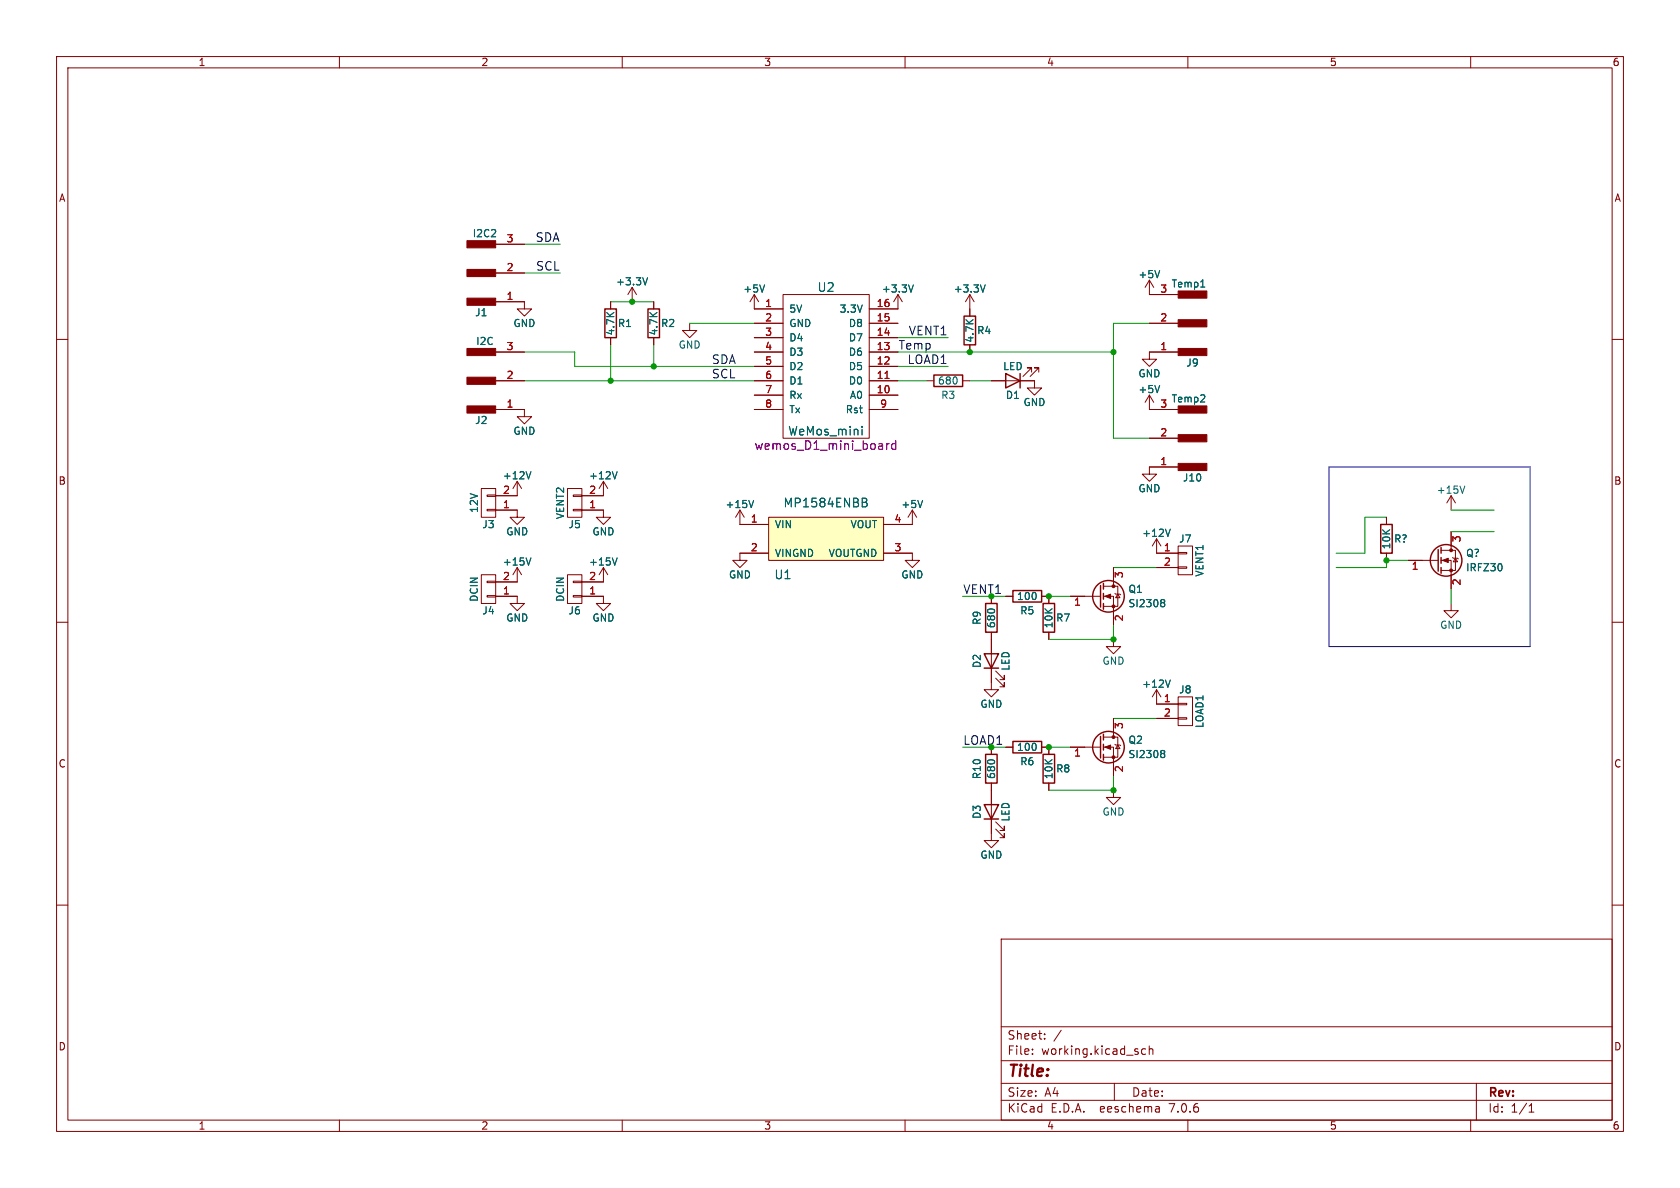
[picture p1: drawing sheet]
<svg xmlns="http://www.w3.org/2000/svg" width="297mm" height="210mm" viewBox="0 0 297 210" stroke-linecap="round" stroke-linejoin="round" font-family="sans-serif">
<g fill="none" stroke="#840000" stroke-width=".18">
<path d="M10 10h277v190h-277zM12 12h273v186h-273zM60 10v2M110 10v2M160 10v2M210 10v2M260 10v2M10 60h2M82.5 54h.1M87.6 53.3h5.1v1.3h1.3l-1.3 1.3-1.3-1.3h1.3M87.6 48.3h5.1M87.6 43.2h5.1"/>
<path d="M107.9 53.3v1.3M107.9 59.7v1.3M111.8 50.8l-.8 1.3M111.8 50.8v2.5M111.8 50.8l.7 1.3M115.6 53.3v1.3M115.6 59.7v1.3M121.9 57.2v1.2h1.3l-1.3 1.3-1.3-1.3h1.3M133.3 57.2h5.1M133.3 52.1v2.5h5.1M133.3 59.7h5.1M133.3 52.1l-.7 1.2"/>
<path d="M133.3 52.1l.8 1.2M138.4 52.1h15.3v25.4h-15.3zM153.7 57.2h5M153.7 59.7h5M158.7 52.1l-.7 1.2M158.7 52.1v2.5h-5M158.7 52.1l.8 1.2M171.4 52.1l-.7 1.2M171.4 52.1v3.8M171.4 52.1l.8 1.2M203.2 57.2h5.1M203.2 49.5v2.6h5.1"/>
<path d="M203.2 49.5l-.8 1.3M203.2 49.5l.8 1.3M285 60h2M82.5 73h.1M87.6 72.4h5.1v1.3h1.3l-1.3 1.2-1.3-1.2h1.3M87.6 67.3h5.1M87.6 62.2h5.1M133.3 67.3h5.1M133.3 62.2h5.1M133.3 69.9h5.1M133.3 64.8h5.1M133.3 72.4h5.1"/>
<path d="M153.7 67.3h5M153.7 62.2h5M153.7 69.9h5M153.7 64.8h5M153.7 72.4h5M163.8 67.3h1.3M170.2 67.3h1.2M171.4 61v1.2M175.3 67.3h7.6v1.3h1.2l-1.2 1.3-1.3-1.3h1.3M182.4 65.8v-.8h-.8h.8l-1.6 1.5M183.6 65.8v-.8h-.7h.7l-1.5 1.5M203.2 69.9v2.5h5.1"/>
<path d="M203.2 77.5h5.1M203.2 69.9l-.8 1.2M203.2 69.9l.8 1.2M208.3 62.2h-5.1v1.3h1.3l-1.3 1.3-1.3-1.3h1.3M213.4 62.9h.1M85.1 86.4h2.5v5h-2.5zM86.1 87.5h1.5v.3h-1.5zM86.1 90h1.5v.3h-1.5zM87.6 90.2h3.8v1.2h1.3l-1.3 1.3-1.2-1.3h1.2M91.4 85.1v2.5h-3.8M91.4 85.1l-.7 1.3M91.4 85.1l.8 1.3"/>
<path d="M100.3 86.4h2.6v5h-2.6zM101.3 87.5h1.6v.3h-1.6zM101.3 90h1.6v.3h-1.6zM102.9 90.2h3.8v1.2h1.2l-1.2 1.3-1.3-1.3h1.3M106.7 85.1v2.5h-3.8M106.7 85.1l-.8 1.3M106.7 85.1l.7 1.3M130.8 90.2l-.8 1.2M130.8 90.2v2.5h5.1M130.8 90.2l.8 1.2M135.9 91.4h20.3v7.7h-20.3zM135.9 97.8h-5.1v1.3h1.3l-1.3 1.2-1.3-1.2h1.3"/>
<path d="M156.2 97.8h5.1v1.3h1.3l-1.3 1.2-1.3-1.2h1.3M161.3 90.2v2.5h-5.1M161.3 90.2l-.8 1.2M161.3 90.2l.8 1.2M204.5 95.3v2.5h3.8M204.5 95.3l-.8 1.2M204.5 95.3l.7 1.2M208.3 97.7h1.5v.2h-1.5zM208.3 96.5h2.5v5.1h-2.5zM208.3 82.6h-5.1v1.2h1.3l-1.3 1.3-1.3-1.3h1.3M213.4 83.2h.1M245.1 91.4v1.3"/>
<path d="M245.1 97.8v1.3M248.9 99.1h5.4M254.8 99.1h1.7v5M254.8 97.3h2.5v3.5h-2.5M256.5 87.6l-.7 1.3M256.5 87.6v2.6M256.5 94v3.3M256.5 87.6l.8 1.3M256.8 98.6l.1 .1h.8l.1 .1M257.3 98.7l.4 .6h-.8zM10 110h2M85.1 101.6h2.5v5.1h-2.5z"/>
<path d="M86.1 102.7h1.5v.3h-1.5zM86.1 105.3h1.5v.2h-1.5zM87.6 105.4h3.8v1.3h1.3l-1.3 1.3-1.2-1.3h1.2M91.4 100.3v2.6h-3.8M91.4 100.3l-.7 1.3M91.4 100.3l.8 1.3M100.3 101.6h2.6v5.1h-2.6zM101.3 102.7h1.6v.3h-1.6zM101.3 105.3h1.6v.2h-1.6zM102.9 105.4h3.8v1.3h1.2l-1.2 1.3-1.3-1.3h1.3M106.7 100.3l-.8 1.3M106.7 100.3v2.6h-3.8"/>
<path d="M106.7 100.3l.7 1.3M175.3 111.8v10.1h1.2l-1.2 1.3-1.3-1.3h1.3M175.3 105.4v1.3M176 119.9l1.5 1.5v-.7v.7h-.7M176 118.6l1.5 1.5v-.7v.7h-.7M177.8 105.4h1.3M184.1 105.4h1.3v1.3M185.4 111.8v1.2M189.2 105.4h5.4M195.1 105.4h1.7v5.1M195.1 103.6h2.5v3.6h-2.5M196.8 113v1.3h1.3l-1.3 1.3-1.2-1.3h1.2"/>
<path d="M196.8 100.3v3.3M197.1 104.9l.1 .1h.8l.1 .2M197.6 105l.4 .7h-.8zM204.5 100.3h3.8M208.3 100.2h1.5v.3h-1.5zM256.5 106.7v1.3h1.3l-1.3 1.2-1.2-1.2h1.2M285 110h2M175.3 138.4v10.2h1.2l-1.2 1.3-1.3-1.3h1.3M175.3 132.1v1.3M177.8 132.1h1.3M184.1 132.1h1.3v1.3M185.4 138.4v1.3"/>
<path d="M189.2 132.1h5.4M195.1 132.1h1.7v5.1M195.1 130.3h2.5v3.6h-2.5M196.8 139.7v1.3h1.3l-1.3 1.2-1.2-1.2h1.2M196.8 127v3.3M197.1 131.6l.1 .1h.8l.1 .1M197.6 131.7l.4 .6h-.8zM204.5 121.9v2.6h3.8M204.5 127h3.8M204.5 121.9l-.8 1.3M204.5 121.9l.7 1.3M208.3 126.9h1.5v.2h-1.5z"/>
<path d="M208.3 124.3h1.5v.3h-1.5zM208.3 123.2h2.5v5.1h-2.5zM10 160h2M176 146.6l1.5 1.5v-.8v.8h-.7M176 145.3l1.5 1.5v-.7v.7h-.7M285 160h2M177 166h108v32h-108zM60 198v2M110 198v2M160 198v2M177 194.5h108M177 191.5h108"/>
<path d="M177 187.5h108M177 181.5h108M182.5 186.3v.1M182.5 185.5v.1M184.7 183.6v.1M184.7 182.8v.1M187.6 182.1l-1.3 2M197 191.5v3M202.5 185.5l-.4-.1-.3 .3v.4l.2 .2h.5M203.2 185.5l.2-.1 .3 .1 .1 .9M203.2 184.9v1.5M204.9 195.7l.1 .9"/>
<path d="M205 196.5l-.2 .1M205 196h-.2M210 198v2M260 198v2M261 191.5v6.5M270.3 196.6h.9M270.3 195.5l.4-.4v1.5"/>
</g>
<g fill="none" stroke="#006464" stroke-width=".18">
<path d="M114.5 49.1l-.4 1.3M135.2 50.4l-.5 1.2M161.5 50.4l-.5 1.2M174.2 50.4l-.5 1.2M205 47.8l-.4 1.3M212.3 50.7h.7M152.4 75.4v.1M152.4 75.9v1M205 68.1l-.4 1.3M93.9 83.4l-.5 1.3M93.9 98.6l-.5 1.3M109.1 98.6l-.4 1.3"/>
<path d="M109.1 83.4l-.4 1.3M133.2 88.5l-.4 1.2M152.4 88.1h.5l.3 .1v.3l-.3 .3M152.4 88.8h.5M152.9 88.8a.41 .41 0 0 1 .4 .4 .41 .41 0 0 1-.3 .4h-.6M163.1 88.5l-.4 1.2M206.9 93.5l-.4 1.3M259 85.9l-.5 1.3M265.5 99.9v.8M205.4 106h.3l.2 .2-.2 .3M205.4 106.5h.3M205.7 106.5l.2 .3v.2l-.1 .2-.4 .1"/>
<path d="M205.4 132.7h.3l.2 .2-.2 .3M205.4 133.2h.3M205.7 133.2l.2 .2v.3l-.1 .2h-.4M206.9 120.2l-.4 1.3"/>
</g>
<g fill="none" stroke="#840000" stroke-width=".25">
<path d="M106.9 54.6h2.1v5.1h-2.1zM114.6 54.6h2v5.1h-2zM170.4 55.9h2.1v5.1h-2.1zM165.1 66.3h5.1v2h-5.1zM177.8 66l2.5 1.3-2.5 1.3zM180.3 66v2.6M244.1 92.7h2v5.1h-2zM254.3 97.2v3.8M254.8 96.8v1M254.8 98.6v1M174 115.6h2.5l-1.2 2.5zM174 118.1h2.5"/>
<path d="M174.2 106.7h2.1v5.1h-2.1zM179.1 104.4h5v2h-5zM184.4 106.7h2v5.1h-2zM194.6 103.5v3.8M195.1 103.1v1M195.1 104.9v1M195.1 106.7v1M254.8 100.3v1M174.2 133.4h2.1v5h-2.1zM179.1 131.1h5v2h-5zM184.4 133.4h2v5h-2zM194.6 130.2v3.8"/>
<path d="M195.1 129.8v1M195.1 131.6v1M195.1 133.4v1M174 142.2h2.5l-1.2 2.6zM174 144.8h2.5"/>
<circle cx="255.7" cy="99.1" r="2.79"/>
<circle cx="196" cy="105.4" r="2.79"/>
<circle cx="196" cy="132.1" r="2.79"/>
</g>
<g fill="#840000" stroke="#840000" stroke-width=".18">
<path d="M208.3 56.5h5.1v1.3h-5.1z"/>
<path d="M208.3 51.4h5.1v1.3h-5.1z"/>
<path d="M208.3 61.6h5.1v1.3h-5.1z"/>
<path d="M208.3 76.8h5.1v1.3h-5.1z"/>
<path d="M208.3 71.8h5.1v1.2h-5.1z"/>
<path d="M208.3 81.9h5.1v1.3h-5.1z"/>
<path d="M255 99.1l1-.4v.7z"/>
<path d="M195.3 132.1l1-.4v.8z"/>
<path d="M195.3 105.4l1-.4v.8z"/>
<path d="M82.5 66.7h5.1v1.2h-5.1z"/>
<path d="M82.5 61.6h5.1v1.3h-5.1z"/>
<path d="M82.5 71.8h5.1v1.2h-5.1z"/>
<path d="M82.5 47.6h5.1v1.3h-5.1z"/>
<path d="M82.5 42.5h5.1v1.3h-5.1z"/>
<path d="M82.5 52.7h5.1v1.3h-5.1z"/>
<circle cx="256.5" cy="100.8" r=".25"/>
<circle cx="256.5" cy="97.3" r=".25"/>
<circle cx="196.8" cy="133.9" r=".25"/>
<circle cx="196.8" cy="130.3" r=".25"/>
<circle cx="196.8" cy="107.2" r=".25"/>
<circle cx="196.8" cy="103.6" r=".25"/>
</g>
<path d="M156.5 66.9h.7" fill="none" stroke="#a90000" stroke-width=".18"/>
<path d="M156.8 78.4v1M157.2 78.4l-.3 .1-.1 .2M158.4 78.5l-.5-.1-.3 .3v.4l.2 .3h.6M158.4 77.9v1.5" fill="none" stroke="#840084" stroke-width=".18"/>
<path d="M135.9 91.4h20.3v7.7h-20.3z" fill="#ffffc2" stroke="#ffffc2" stroke-width=".18"/>
<path d="M234.9 82.6h35.6v31.7h-35.6z" fill="none" stroke="#0000c2" stroke-width=".18"/>
<g fill="none" stroke="#009600" stroke-width=".18">
<path d="M92.7 43.2h6.4M92.7 48.3h6.4M107.9 53.3h7.7M121.9 57.2h11.4M158.7 59.7h8.9M203.2 57.2h-6.4v20.3h6.4M92.7 62.2h8.9v2.6h31.7M92.7 67.3h40.6M107.9 61v6.3M115.6 61v3.8M158.7 64.8h8.9M158.7 62.2h38.1"/>
<path d="M158.7 67.3h5.1M171.4 67.3h3.9M245.1 91.4h-3.8v6.4h-5.1M248.9 99.1h-3.8v1.2h-8.9M256.5 94h7.7M256.5 90.2h7.7M170.2 105.4h7.6M185.4 105.4h3.8M196.8 110.5v2.5h-11.4M196.8 100.3h7.7M256.5 104.1v2.6M170.2 132.1h7.6"/>
<path d="M185.4 132.1h3.8M196.8 137.2v2.5h-11.4M196.8 127h7.7"/>
</g>
<g fill="#009600" stroke="#009600" stroke-width=".18">
<circle cx="196.8" cy="113" r=".46"/>
<circle cx="245.1" cy="99.1" r=".46"/>
<circle cx="111.8" cy="53.3" r=".46"/>
<circle cx="115.6" cy="64.8" r=".46"/>
<circle cx="107.9" cy="67.3" r=".46"/>
<circle cx="171.4" cy="62.2" r=".46"/>
<circle cx="196.8" cy="62.2" r=".46"/>
<circle cx="196.8" cy="139.7" r=".46"/>
<circle cx="185.4" cy="132.1" r=".46"/>
<circle cx="185.4" cy="105.4" r=".46"/>
<circle cx="175.3" cy="105.4" r=".46"/>
</g>
<text font-size="2.8" fill="#840000" x="178" y="190.9">Title:</text>
<g font-size="2.1" fill="#0f0f0f">
<text x="94.6" y="42.9">SDA</text>
<text x="94.7" y="47.9">SCL</text>
<text x="160.6" y="59.4">VENT1</text>
<text x="125.7" y="64.5">SDA</text>
<text x="158.7" y="61.9">Temp</text>
<text x="160.4" y="64.5">LOAD1</text>
<text x="125.7" y="67">SCL</text>
<text x="170.2" y="105.1">VENT1</text>
</g>
<g font-size="2.1" fill="#006464">
<text x="144.4" y="51.8">U2</text>
<text x="138.4" y="89.9">MP1584ENBB</text>
<text x="136.8" y="102.6">U1</text>
</g>
<g font-size="2.1" fill="#840084">
<text x="139.3" y="77.2">WeMos_mini</text>
<text x="133.3" y="79.7">wemos_D1_mini_board</text>
</g>
<text font-size="2.1" fill="#009600" x="170.2" y="131.8">LOAD1</text>
<g font-size="2.1" fill="#840000">
<text x="178" y="184">Sheet:</text>
<text x="178" y="186.7">File:</text>
<text x="184.1" y="186.7">working.kicad_sch</text>
<text x="178" y="196.9">KiCad</text>
<text x="178" y="194.1">Size:</text>
<text x="184.7" y="194.1">A4</text>
<text x="185.7" y="196.9">E.D.A.</text>
<text x="194.6" y="196.9">eeschema</text>
<text x="200" y="194.1">Date:</text>
<text x="207" y="196.9">7.0.6</text>
<text x="263" y="194.3">Rev:</text>
<text x="263" y="196.9">Id:</text>
<text x="267.1" y="196.9">1/1</text>
</g>
<g font-size="1.8" fill="#840000">
<text x="35" y="11.9">1</text>
<text x="85" y="11.9">2</text>
<text x="135" y="11.9">3</text>
<text x="185" y="11.9">4</text>
<text x="235" y="11.9">5</text>
<text x="285" y="11.9">6</text>
<text x="10.3" y="35.9">A</text>
<text x="285.3" y="35.9">A</text>
<text x="10.3" y="85.9">B</text>
<text x="285.3" y="85.9">B</text>
<text x="10.3" y="135.9">C</text>
<text x="285.3" y="135.9">C</text>
<text x="10.3" y="185.9">D</text>
<text x="285.3" y="185.9">D</text>
<text x="35" y="199.9">1</text>
<text x="85" y="199.9">2</text>
<text x="135" y="199.9">3</text>
<text x="185" y="199.9">4</text>
<text x="235" y="199.9">5</text>
<text x="285" y="199.9">6</text>
</g>
<g font-size="1.8" fill="#006464">
<text x="83.5" y="42.1">I2C2</text>
<text x="108.8" y="50.6">+3.3V</text>
<text x="131.3" y="51.9">+5V</text>
<text x="155.8" y="51.9">+3.3V</text>
<text x="168.5" y="51.9">+3.3V</text>
<text x="201.2" y="49.4">+5V</text>
<text x="207" y="51">Temp1</text>
<text x="83.9" y="56.1">J1</text>
<text x="90.7" y="58">GND</text>
<text x="108.8" y="59.4" transform="rotate(-90 108.8 59.4)">4.7K</text>
<text x="109.1" y="58">R1</text>
<text x="116.4" y="59.4" transform="rotate(-90 116.4 59.4)">4.7K</text>
<text x="116.8" y="58">R2</text>
<text x="139.4" y="55.5">5V</text>
<text x="139.4" y="58">GND</text>
<text x="148.3" y="55.5">3.3V</text>
<text x="150" y="58">D8</text>
<text x="172.6" y="59.3">R4</text>
<text x="84.1" y="61.2">I2C</text>
<text x="119.9" y="61.8">GND</text>
<text x="139.4" y="60.6">D4</text>
<text x="139.4" y="63.1">D3</text>
<text x="139.4" y="65.6">D2</text>
<text x="150" y="65.6">D5</text>
<text x="150" y="63.1">D6</text>
<text x="150" y="60.6">D7</text>
<text x="172.3" y="60.7" transform="rotate(-90 172.3 60.7)">4.7K</text>
<text x="177.2" y="65.6">LED</text>
<text x="209.6" y="65">J9</text>
<text x="139.4" y="68.2">D1</text>
<text x="139.4" y="70.7">Rx</text>
<text x="150" y="68.2">D0</text>
<text x="150.2" y="70.7">A0</text>
<text x="165.7" y="68.2">680</text>
<text x="166.3" y="70.7">R3</text>
<text x="177.7" y="70.7">D1</text>
<text x="180.8" y="72">GND</text>
<text x="201.2" y="69.7">+5V</text>
<text x="201.2" y="66.9">GND</text>
<text x="207" y="71.3">Temp2</text>
<text x="83.9" y="75.2">J2</text>
<text x="90.7" y="77.1">GND</text>
<text x="139.4" y="73.3">Tx</text>
<text x="149.4" y="73.3">Rst</text>
<text x="88.8" y="84.9">+12V</text>
<text x="104" y="84.9">+12V</text>
<text x="201.2" y="87.2">GND</text>
<text x="209" y="85.3">J10</text>
<text x="253.9" y="87.5">+15V</text>
<text x="84.7" y="90.8" transform="rotate(-90 84.7 90.8)">12V</text>
<text x="85.2" y="93.6">J3</text>
<text x="89.4" y="94.8">GND</text>
<text x="99.9" y="91.9" transform="rotate(-90 99.9 91.9)">VENT2</text>
<text x="100.4" y="93.6">J5</text>
<text x="104.6" y="94.8">GND</text>
<text x="128.2" y="90">+15V</text>
<text x="136.9" y="93.6">VIN</text>
<text x="150.3" y="93.6">VOUT</text>
<text x="159.3" y="90">+5V</text>
<text x="201.8" y="95.1">+12V</text>
<text x="88.8" y="100.2">+15V</text>
<text x="104" y="100.2">+15V</text>
<text x="136.9" y="98.7">VINGND</text>
<text x="146.4" y="98.7">VOUTGND</text>
<text x="208.4" y="96.1">J7</text>
<text x="246" y="97.2" transform="rotate(-90 246 97.2)">10K</text>
<text x="246.4" y="96.1">R?</text>
<text x="259.1" y="98.7">Q?</text>
<text x="259.1" y="101.2">IRFZ30</text>
<text x="84.7" y="106.5" transform="rotate(-90 84.7 106.5)">DCIN</text>
<text x="99.9" y="106.5" transform="rotate(-90 99.9 106.5)">DCIN</text>
<text x="128.8" y="102.5">GND</text>
<text x="159.3" y="102.5">GND</text>
<text x="179.7" y="106.3">100</text>
<text x="199.4" y="107.5">SI2308</text>
<text x="199.4" y="105">Q1</text>
<text x="213" y="102" transform="rotate(-90 213 102)">VENT1</text>
<text x="85.2" y="108.8">J4</text>
<text x="89.4" y="110.1">GND</text>
<text x="100.4" y="108.8">J6</text>
<text x="104.6" y="110.1">GND</text>
<text x="173.6" y="110.6" transform="rotate(-90 173.6 110.6)">R9</text>
<text x="176.1" y="111.1" transform="rotate(-90 176.1 111.1)">680</text>
<text x="180.3" y="108.8">R5</text>
<text x="186.3" y="111.2" transform="rotate(-90 186.3 111.2)">10K</text>
<text x="186.6" y="110.1">R7</text>
<text x="254.5" y="111.4">GND</text>
<text x="173.6" y="118.2" transform="rotate(-90 173.6 118.2)">D2</text>
<text x="178.7" y="118.7" transform="rotate(-90 178.7 118.7)">LED</text>
<text x="194.8" y="117.7">GND</text>
<text x="173.2" y="125.3">GND</text>
<text x="201.8" y="121.8">+12V</text>
<text x="208.4" y="122.8">J8</text>
<text x="199.4" y="131.7">Q2</text>
<text x="213" y="128.8" transform="rotate(-90 213 128.8)">LOAD1</text>
<text x="173.6" y="137.8" transform="rotate(-90 173.6 137.8)">R10</text>
<text x="176.1" y="137.8" transform="rotate(-90 176.1 137.8)">680</text>
<text x="179.7" y="132.9">100</text>
<text x="180.3" y="135.5">R6</text>
<text x="186.3" y="137.8" transform="rotate(-90 186.3 137.8)">10K</text>
<text x="186.6" y="136.8">R8</text>
<text x="199.4" y="134.2">SI2308</text>
<text x="173.6" y="144.9" transform="rotate(-90 173.6 144.9)">D3</text>
<text x="178.7" y="145.3" transform="rotate(-90 178.7 145.3)">LED</text>
<text x="194.8" y="144.4">GND</text>
<text x="173.2" y="152">GND</text>
</g>
<g font-size="1.8" fill="#a90000">
<text x="89.5" y="42.9">3</text>
<text x="89.5" y="53.1">1</text>
<text x="89.5" y="48">2</text>
<text x="205" y="51.8">3</text>
<text x="135.2" y="54.4">1</text>
<text x="135.2" y="56.9">2</text>
<text x="135.2" y="59.4">3</text>
<text x="154.9" y="59.4">14</text>
<text x="154.9" y="56.9">15</text>
<text x="154.9" y="54.4">16</text>
<text x="205" y="56.9">2</text>
<text x="89.5" y="62">3</text>
<text x="135.2" y="62">4</text>
<text x="135.2" y="64.5">5</text>
<text x="154.9" y="64.5">12</text>
<text x="154.9" y="62">13</text>
<text x="205" y="62">1</text>
<text x="89.5" y="67.1">2</text>
<text x="135.2" y="67.1">6</text>
<text x="135.2" y="69.6">7</text>
<text x="154.9" y="69.6">10</text>
<text x="154.9" y="67.1">11</text>
<text x="89.5" y="72.1">1</text>
<text x="135.2" y="72.1">8</text>
<text x="155.5" y="72.1">9</text>
<text x="205" y="77.2">2</text>
<text x="205" y="72.1">3</text>
<text x="205" y="82.3">1</text>
<text x="88.8" y="89.9">1</text>
<text x="88.8" y="87.4">2</text>
<text x="104.1" y="89.9">1</text>
<text x="104.1" y="87.4">2</text>
<text x="132.6" y="92.5">1</text>
<text x="158" y="92.5">4</text>
<text x="258.5" y="96" transform="rotate(-90 258.5 96)">3</text>
<text x="132.6" y="97.5">2</text>
<text x="158" y="97.5">3</text>
<text x="205.7" y="97.5">1</text>
<text x="205.7" y="100.1">2</text>
<text x="249.5" y="101">1</text>
<text x="88.8" y="105.2">1</text>
<text x="88.8" y="102.6">2</text>
<text x="104.1" y="105.2">1</text>
<text x="104.1" y="102.6">2</text>
<text x="189.8" y="107.4">1</text>
<text x="198.8" y="102.3" transform="rotate(-90 198.8 102.3)">3</text>
<text x="258.5" y="103.6" transform="rotate(-90 258.5 103.6)">2</text>
<text x="198.8" y="109.9" transform="rotate(-90 198.8 109.9)">2</text>
<text x="205.7" y="124.2">1</text>
<text x="198.8" y="129" transform="rotate(-90 198.8 129)">3</text>
<text x="205.7" y="126.7">2</text>
<text x="189.8" y="134.1">1</text>
<text x="198.8" y="136.6" transform="rotate(-90 198.8 136.6)">2</text>
</g>
</svg>
